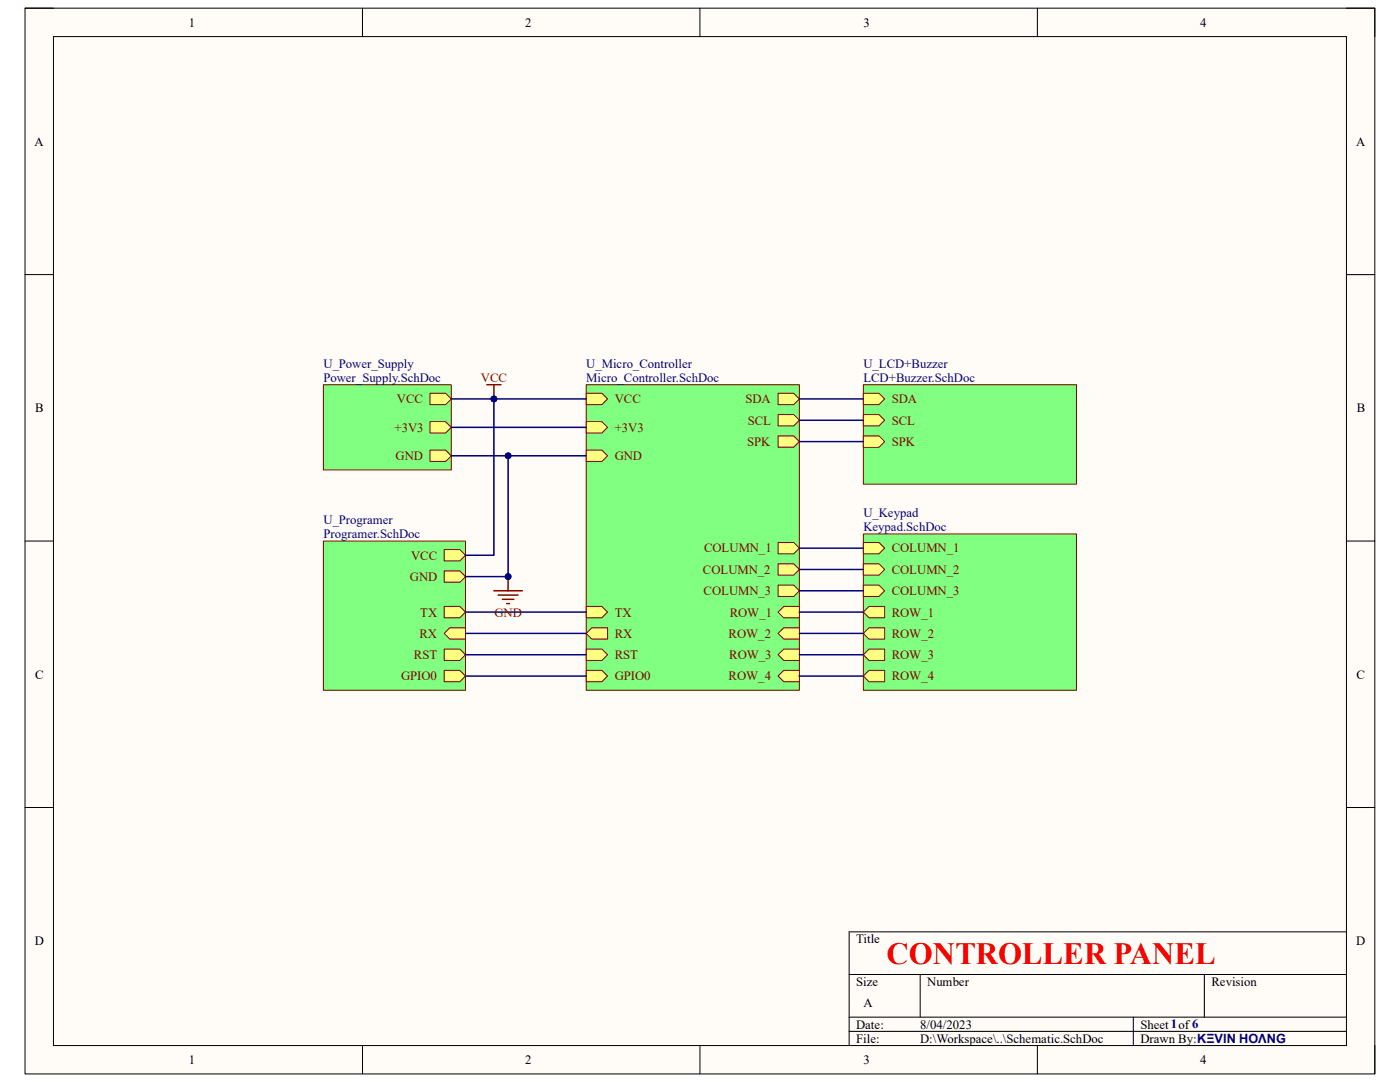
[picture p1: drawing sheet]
<svg xmlns="http://www.w3.org/2000/svg" width="279mm" height="216mm" viewBox="0 0 279 216" stroke-linecap="round" stroke-linejoin="round" font-family="sans-serif">
<path d="M5 1.6h269.4v212.7h-269.4z" fill-rule="evenodd" fill="#fffcf8"/>
<path d="M5 1.6h269.4v212.7h-269.4z" fill="none" stroke="#000" stroke-width=".2"/>
<path d="M10.7 7.3h258v201.3h-258z" fill-rule="evenodd" fill="#fffcf8"/>
<g fill="none" stroke="#000" stroke-width=".2">
<path d="M5 1.6h5.7M10.7 7.3h258v201.3h-258zM72.3 1.6v5.7M139.7 1.6v5.7M207 1.6v5.7M268.7 1.6h5.7v5.7M5 54.8h5.7M268.7 54.8h5.7M5 108h5.7M268.7 108h5.7M5 161.1h5.7M268.7 161.1h5.7"/>
<path d="M169.5 194.4h99.2M183.6 194.4v8.6M240.3 194.4v8.6M268.7 185.9h-99.2v22.7M72.3 208.6v5.7M139.7 208.6v5.7M169.5 203h99.2M169.5 205.8h99.2M207 208.6v5.7M226.2 203v5.6M274.4 208.6v5.7"/>
</g>
<path d="M172.3 106.5h42.5v31.2h-42.5z" fill-rule="evenodd" fill="#80ff80"/>
<path d="M172.3 106.5h42.5v31.2h-42.5z" fill="none" stroke="#800000" stroke-width=".2"/>
<path d="M172.3 108.2h3.1l1.2 1.2-1.2 1.1h-3.1z" fill-rule="evenodd" fill="#ffff80"/>
<path d="M172.3 108.2h3.1l1.2 1.2-1.2 1.1h-3.1z" fill="none" stroke="#800000" stroke-width=".2"/>
<path d="M172.3 112.5h3.1l1.2 1.1-1.2 1.2h-3.1z" fill-rule="evenodd" fill="#ffff80"/>
<path d="M172.3 112.5h3.1l1.2 1.1-1.2 1.2h-3.1z" fill="none" stroke="#800000" stroke-width=".2"/>
<path d="M172.3 116.8h3.1l1.2 1.1-1.2 1.1h-3.1z" fill-rule="evenodd" fill="#ffff80"/>
<path d="M172.3 116.8h3.1l1.2 1.1-1.2 1.1h-3.1z" fill="none" stroke="#800000" stroke-width=".2"/>
<path d="M173.4 121h3.2v2.3h-3.2l-1.1-1.2z" fill-rule="evenodd" fill="#ffff80"/>
<path d="M173.4 121h3.2v2.3h-3.2l-1.1-1.2z" fill="none" stroke="#800000" stroke-width=".2"/>
<path d="M173.4 125.3h3.2v2.2h-3.2l-1.1-1.1z" fill-rule="evenodd" fill="#ffff80"/>
<path d="M173.4 125.3h3.2v2.2h-3.2l-1.1-1.1z" fill="none" stroke="#800000" stroke-width=".2"/>
<path d="M173.4 129.5h3.2v2.3h-3.2l-1.1-1.1z" fill-rule="evenodd" fill="#ffff80"/>
<path d="M173.4 129.5h3.2v2.3h-3.2l-1.1-1.1z" fill="none" stroke="#800000" stroke-width=".2"/>
<path d="M173.4 133.8h3.2v2.2h-3.2l-1.1-1.1z" fill-rule="evenodd" fill="#ffff80"/>
<path d="M173.4 133.8h3.2v2.2h-3.2l-1.1-1.1z" fill="none" stroke="#800000" stroke-width=".2"/>
<path d="M64.5 76.8h25.6v17h-25.6z" fill-rule="evenodd" fill="#80ff80"/>
<path d="M64.5 76.8h25.6v17h-25.6z" fill="none" stroke="#800000" stroke-width=".2"/>
<path d="M85.8 78.5h3.1l1.2 1.1-1.2 1.1h-3.1z" fill-rule="evenodd" fill="#ffff80"/>
<path d="M85.8 78.5h3.1l1.2 1.1-1.2 1.1h-3.1z" fill="none" stroke="#800000" stroke-width=".2"/>
<path d="M85.8 84.1h3.1l1.2 1.2-1.2 1.1h-3.1z" fill-rule="evenodd" fill="#ffff80"/>
<path d="M85.8 84.1h3.1l1.2 1.2-1.2 1.1h-3.1z" fill="none" stroke="#800000" stroke-width=".2"/>
<path d="M85.8 89.8h3.1l1.2 1.1-1.2 1.2h-3.1z" fill-rule="evenodd" fill="#ffff80"/>
<path d="M85.8 89.8h3.1l1.2 1.1-1.2 1.2h-3.1z" fill="none" stroke="#800000" stroke-width=".2"/>
<path d="M64.5 108h28.4v29.7h-28.4z" fill-rule="evenodd" fill="#80ff80"/>
<path d="M64.5 108h28.4v29.7h-28.4z" fill="none" stroke="#800000" stroke-width=".2"/>
<path d="M88.6 121h3.2l1.1 1.1-1.1 1.2h-3.2z" fill-rule="evenodd" fill="#ffff80"/>
<path d="M88.6 121h3.2l1.1 1.1-1.1 1.2h-3.2z" fill="none" stroke="#800000" stroke-width=".2"/>
<path d="M88.6 126.4l1.2-1.1h3.1v2.2h-3.1z" fill-rule="evenodd" fill="#ffff80"/>
<path d="M88.6 126.4l1.2-1.1h3.1v2.2h-3.1z" fill="none" stroke="#800000" stroke-width=".2"/>
<path d="M88.6 129.5h3.2l1.1 1.1-1.1 1.2h-3.2z" fill-rule="evenodd" fill="#ffff80"/>
<path d="M88.6 129.5h3.2l1.1 1.1-1.1 1.2h-3.2z" fill="none" stroke="#800000" stroke-width=".2"/>
<path d="M88.6 133.8h3.2l1.1 1.1-1.1 1.1h-3.2z" fill-rule="evenodd" fill="#ffff80"/>
<path d="M88.6 133.8h3.2l1.1 1.1-1.1 1.1h-3.2z" fill="none" stroke="#800000" stroke-width=".2"/>
<path d="M88.6 109.7h3.2l1.1 1.1-1.1 1.1h-3.2z" fill-rule="evenodd" fill="#ffff80"/>
<path d="M88.6 109.7h3.2l1.1 1.1-1.1 1.1h-3.2z" fill="none" stroke="#800000" stroke-width=".2"/>
<path d="M88.6 113.9h3.2l1.1 1.2-1.1 1.1h-3.2z" fill-rule="evenodd" fill="#ffff80"/>
<path d="M88.6 113.9h3.2l1.1 1.2-1.1 1.1h-3.2z" fill="none" stroke="#800000" stroke-width=".2"/>
<path d="M90.1 79.6h8.5v31.2h-5.7" fill="none" stroke="#000080" stroke-width=".3"/>
<circle cx="98.6" cy="79.6" r=".57" fill="#000080"/>
<circle cx="98.6" cy="79.6" r=".57" fill="none" stroke="#000080" stroke-width=".2"/>
<path d="M90.1 90.9h11.3v24.2h-8.5" fill="none" stroke="#000080" stroke-width=".3"/>
<circle cx="101.4" cy="115.1" r=".57" fill="#000080"/>
<circle cx="101.4" cy="115.1" r=".57" fill="none" stroke="#000080" stroke-width=".2"/>
<circle cx="101.4" cy="91" r=".57" fill="#000080"/>
<circle cx="101.4" cy="91" r=".57" fill="none" stroke="#000080" stroke-width=".2"/>
<path d="M117 76.8h42.5v60.9h-42.5z" fill-rule="evenodd" fill="#80ff80"/>
<path d="M117 76.8h42.5v60.9h-42.5z" fill="none" stroke="#800000" stroke-width=".2"/>
<path d="M117 78.5h3.1l1.2 1.1-1.2 1.1h-3.1z" fill-rule="evenodd" fill="#ffff80"/>
<path d="M117 78.5h3.1l1.2 1.1-1.2 1.1h-3.1z" fill="none" stroke="#800000" stroke-width=".2"/>
<path d="M117 84.1h3.1l1.2 1.2-1.2 1.1h-3.1z" fill-rule="evenodd" fill="#ffff80"/>
<path d="M117 84.1h3.1l1.2 1.2-1.2 1.1h-3.1z" fill="none" stroke="#800000" stroke-width=".2"/>
<path d="M117 89.8h3.1l1.2 1.1-1.2 1.2h-3.1z" fill-rule="evenodd" fill="#ffff80"/>
<path d="M117 89.8h3.1l1.2 1.1-1.2 1.2h-3.1z" fill="none" stroke="#800000" stroke-width=".2"/>
<path d="M117 126.4l1.1-1.1h3.2v2.2h-3.2z" fill-rule="evenodd" fill="#ffff80"/>
<path d="M117 126.4l1.1-1.1h3.2v2.2h-3.2z" fill="none" stroke="#800000" stroke-width=".2"/>
<path d="M117 121h3.1l1.2 1.1-1.2 1.2h-3.1z" fill-rule="evenodd" fill="#ffff80"/>
<path d="M117 121h3.1l1.2 1.1-1.2 1.2h-3.1z" fill="none" stroke="#800000" stroke-width=".2"/>
<path d="M117 133.8h3.1l1.2 1.1-1.2 1.1h-3.1z" fill-rule="evenodd" fill="#ffff80"/>
<path d="M117 133.8h3.1l1.2 1.1-1.2 1.1h-3.1z" fill="none" stroke="#800000" stroke-width=".2"/>
<path d="M117 129.5h3.1l1.2 1.1-1.2 1.2h-3.1z" fill-rule="evenodd" fill="#ffff80"/>
<path d="M117 129.5h3.1l1.2 1.1-1.2 1.2h-3.1z" fill="none" stroke="#800000" stroke-width=".2"/>
<path d="M155.3 78.5h3.1l1.1 1.1-1.1 1.1h-3.1z" fill-rule="evenodd" fill="#ffff80"/>
<path d="M155.3 78.5h3.1l1.1 1.1-1.1 1.1h-3.1z" fill="none" stroke="#800000" stroke-width=".2"/>
<path d="M155.3 82.7h3.1l1.1 1.2-1.1 1.1h-3.1z" fill-rule="evenodd" fill="#ffff80"/>
<path d="M155.3 82.7h3.1l1.1 1.2-1.1 1.1h-3.1z" fill="none" stroke="#800000" stroke-width=".2"/>
<path d="M155.3 87h3.1l1.1 1.1-1.1 1.1h-3.1z" fill-rule="evenodd" fill="#ffff80"/>
<path d="M155.3 87h3.1l1.1 1.1-1.1 1.1h-3.1z" fill="none" stroke="#800000" stroke-width=".2"/>
<path d="M155.3 108.2h3.1l1.1 1.2-1.1 1.1h-3.1z" fill-rule="evenodd" fill="#ffff80"/>
<path d="M155.3 108.2h3.1l1.1 1.2-1.1 1.1h-3.1z" fill="none" stroke="#800000" stroke-width=".2"/>
<path d="M155.3 112.5h3.1l1.1 1.1-1.1 1.2h-3.1z" fill-rule="evenodd" fill="#ffff80"/>
<path d="M155.3 112.5h3.1l1.1 1.1-1.1 1.2h-3.1z" fill="none" stroke="#800000" stroke-width=".2"/>
<path d="M155.3 116.8h3.1l1.1 1.1-1.1 1.1h-3.1z" fill-rule="evenodd" fill="#ffff80"/>
<path d="M155.3 116.8h3.1l1.1 1.1-1.1 1.1h-3.1z" fill="none" stroke="#800000" stroke-width=".2"/>
<path d="M155.3 122.1l1.1-1.1h3.1v2.3h-3.1z" fill-rule="evenodd" fill="#ffff80"/>
<path d="M155.3 122.1l1.1-1.1h3.1v2.3h-3.1z" fill="none" stroke="#800000" stroke-width=".2"/>
<path d="M155.3 126.4l1.1-1.1h3.1v2.2h-3.1z" fill-rule="evenodd" fill="#ffff80"/>
<path d="M155.3 126.4l1.1-1.1h3.1v2.2h-3.1z" fill="none" stroke="#800000" stroke-width=".2"/>
<path d="M155.3 130.6l1.1-1.1h3.1v2.3h-3.1z" fill-rule="evenodd" fill="#ffff80"/>
<path d="M155.3 130.6l1.1-1.1h3.1v2.3h-3.1z" fill="none" stroke="#800000" stroke-width=".2"/>
<path d="M155.3 134.9l1.1-1.1h3.1v2.2h-3.1z" fill-rule="evenodd" fill="#ffff80"/>
<path d="M155.3 134.9l1.1-1.1h3.1v2.2h-3.1z" fill="none" stroke="#800000" stroke-width=".2"/>
<path d="M98.6 79.6h18.4" fill="none" stroke="#000080" stroke-width=".3"/>
<circle cx="98.6" cy="79.6" r=".57" fill="#000080"/>
<circle cx="98.6" cy="79.6" r=".57" fill="none" stroke="#000080" stroke-width=".2"/>
<path d="M90.1 85.3h26.9M101.4 90.9h15.6" fill="none" stroke="#000080" stroke-width=".3"/>
<circle cx="101.4" cy="91" r=".57" fill="#000080"/>
<circle cx="101.4" cy="91" r=".57" fill="none" stroke="#000080" stroke-width=".2"/>
<path d="M92.9 122.1h24.1M92.9 126.4h24.1M92.9 130.6h24.1M92.9 134.9h24.1" fill="none" stroke="#000080" stroke-width=".3"/>
<path d="M172.3 76.8h42.5v19.8h-42.5z" fill-rule="evenodd" fill="#80ff80"/>
<path d="M172.3 76.8h42.5v19.8h-42.5z" fill="none" stroke="#800000" stroke-width=".2"/>
<path d="M172.3 87h3.1l1.2 1.1-1.2 1.1h-3.1z" fill-rule="evenodd" fill="#ffff80"/>
<path d="M172.3 87h3.1l1.2 1.1-1.2 1.1h-3.1z" fill="none" stroke="#800000" stroke-width=".2"/>
<path d="M172.3 82.7h3.1l1.2 1.2-1.2 1.1h-3.1z" fill-rule="evenodd" fill="#ffff80"/>
<path d="M172.3 82.7h3.1l1.2 1.2-1.2 1.1h-3.1z" fill="none" stroke="#800000" stroke-width=".2"/>
<path d="M172.3 78.5h3.1l1.2 1.1-1.2 1.1h-3.1z" fill-rule="evenodd" fill="#ffff80"/>
<path d="M172.3 78.5h3.1l1.2 1.1-1.2 1.1h-3.1z" fill="none" stroke="#800000" stroke-width=".2"/>
<path d="M159.5 79.6h12.8M159.5 83.9h12.8M159.5 88.1h12.8M159.5 109.4h12.8M159.5 113.6h12.8M159.5 117.9h12.8M159.5 122.1h12.8M159.5 126.4h12.8M159.5 130.6h12.8M159.5 134.9h12.8" fill="none" stroke="#000080" stroke-width=".3"/>
<path d="M98.6 117.9h5.6M99.4 118.7h4M100.3 119.6h2.2M101.4 115.1v2.8M101.1 120.4h.6" fill="none" stroke="#800000" stroke-width=".3"/>
<circle cx="101.4" cy="115.1" r=".57" fill="#000080"/>
<circle cx="101.4" cy="115.1" r=".57" fill="none" stroke="#000080" stroke-width=".2"/>
<path d="M97.1 76.8h2.9M98.6 76.8v2.8" fill="none" stroke="#800000" stroke-width=".3"/>
<circle cx="98.6" cy="79.6" r=".57" fill="#000080"/>
<circle cx="98.6" cy="79.6" r=".57" fill="none" stroke="#000080" stroke-width=".2"/>
<text font-size="6.1" fill="#f00" x="177" y="192.3">CONTROLLER PANEL</text>
<g font-size="2.5">
<text x="37.7" y="5.3">1</text>
<text x="104.8" y="5.3">2</text>
<text x="172.3" y="5.3">3</text>
<text x="239.5" y="5.3">4</text>
<text x="6.9" y="29.1">A</text>
<text x="270.6" y="29.1">A</text>
<text x="7" y="82.3">B</text>
<text x="270.8" y="82.3">B</text>
<text x="7" y="135.4">C</text>
<text x="270.7" y="135.4">C</text>
<text x="6.9" y="188.6">D</text>
<text x="170.9" y="188.2">Title</text>
<text x="270.7" y="188.6">D</text>
<text x="170.9" y="196.7">Size</text>
<text x="185" y="196.7">Number</text>
<text x="241.8" y="196.7">Revision</text>
<text x="172.3" y="201">A</text>
<text x="170.9" y="205.2">Date:</text>
<text x="170.9" y="208.1">File:</text>
<text x="183.6" y="205.2">8/04/2023</text>
<text x="183.7" y="208.1">D:\Workspace\..\Schematic.SchDoc</text>
<text x="227.6" y="205.2">Sheet1of6</text>
<text x="227.6" y="208.1">Drawn By:KΞVIN HOΛNG</text>
<text x="37.7" y="212.3">1</text>
<text x="104.8" y="212.3">2</text>
<text x="172.3" y="212.3">3</text>
<text x="239.5" y="212.3">4</text>
</g>
<g font-size="2.5" fill="#000080">
<text x="64.6" y="73.4">U_Power_Supply</text>
<text x="64.6" y="76.2">Power_Supply.SchDoc</text>
<text x="117" y="73.4">U_Micro_Controller</text>
<text x="117" y="76.2">Micro_Controller.SchDoc</text>
<text x="172.3" y="73.4">U_LCD+Buzzer</text>
<text x="172.3" y="76.2">LCD+Buzzer.SchDoc</text>
<text x="64.6" y="104.6">U_Programer</text>
<text x="64.6" y="107.4">Programer.SchDoc</text>
<text x="172.3" y="103.2">U_Keypad</text>
<text x="172.3" y="106">Keypad.SchDoc</text>
</g>
<g font-size="2.5" fill="#800000">
<text x="96" y="76.2">VCC</text>
<text x="79.2" y="80.5">VCC</text>
<text x="122.7" y="80.5">VCC</text>
<text x="148.8" y="80.5">SDA</text>
<text x="178" y="80.5">SDA</text>
<text x="78.7" y="86.1">+3V3</text>
<text x="122.7" y="86.1">+3V3</text>
<text x="149.1" y="89">SPK</text>
<text x="149.2" y="84.7">SCL</text>
<text x="178" y="89">SPK</text>
<text x="178" y="84.7">SCL</text>
<text x="79" y="91.8">GND</text>
<text x="122.7" y="91.8">GND</text>
<text x="82" y="111.7">VCC</text>
<text x="140.5" y="110.2">COLUMN_1</text>
<text x="178" y="110.2">COLUMN_1</text>
<text x="81.8" y="115.9">GND</text>
<text x="140.3" y="114.5">COLUMN_2</text>
<text x="140.4" y="118.7">COLUMN_3</text>
<text x="178" y="114.5">COLUMN_2</text>
<text x="178" y="118.7">COLUMN_3</text>
<text x="83.9" y="123">TX</text>
<text x="98.7" y="123">GND</text>
<text x="122.7" y="123">TX</text>
<text x="145.6" y="123">ROW_1</text>
<text x="178" y="123">ROW_1</text>
<text x="82.6" y="131.5">RST</text>
<text x="83.7" y="127.3">RX</text>
<text x="122.7" y="127.3">RX</text>
<text x="122.7" y="131.5">RST</text>
<text x="145.4" y="127.3">ROW_2</text>
<text x="145.5" y="131.5">ROW_3</text>
<text x="178" y="127.3">ROW_2</text>
<text x="178" y="131.5">ROW_3</text>
<text x="80.1" y="135.8">GPIO0</text>
<text x="122.7" y="135.8">GPIO0</text>
<text x="145.4" y="135.8">ROW_4</text>
<text x="178" y="135.8">ROW_4</text>
</g>
</svg>
